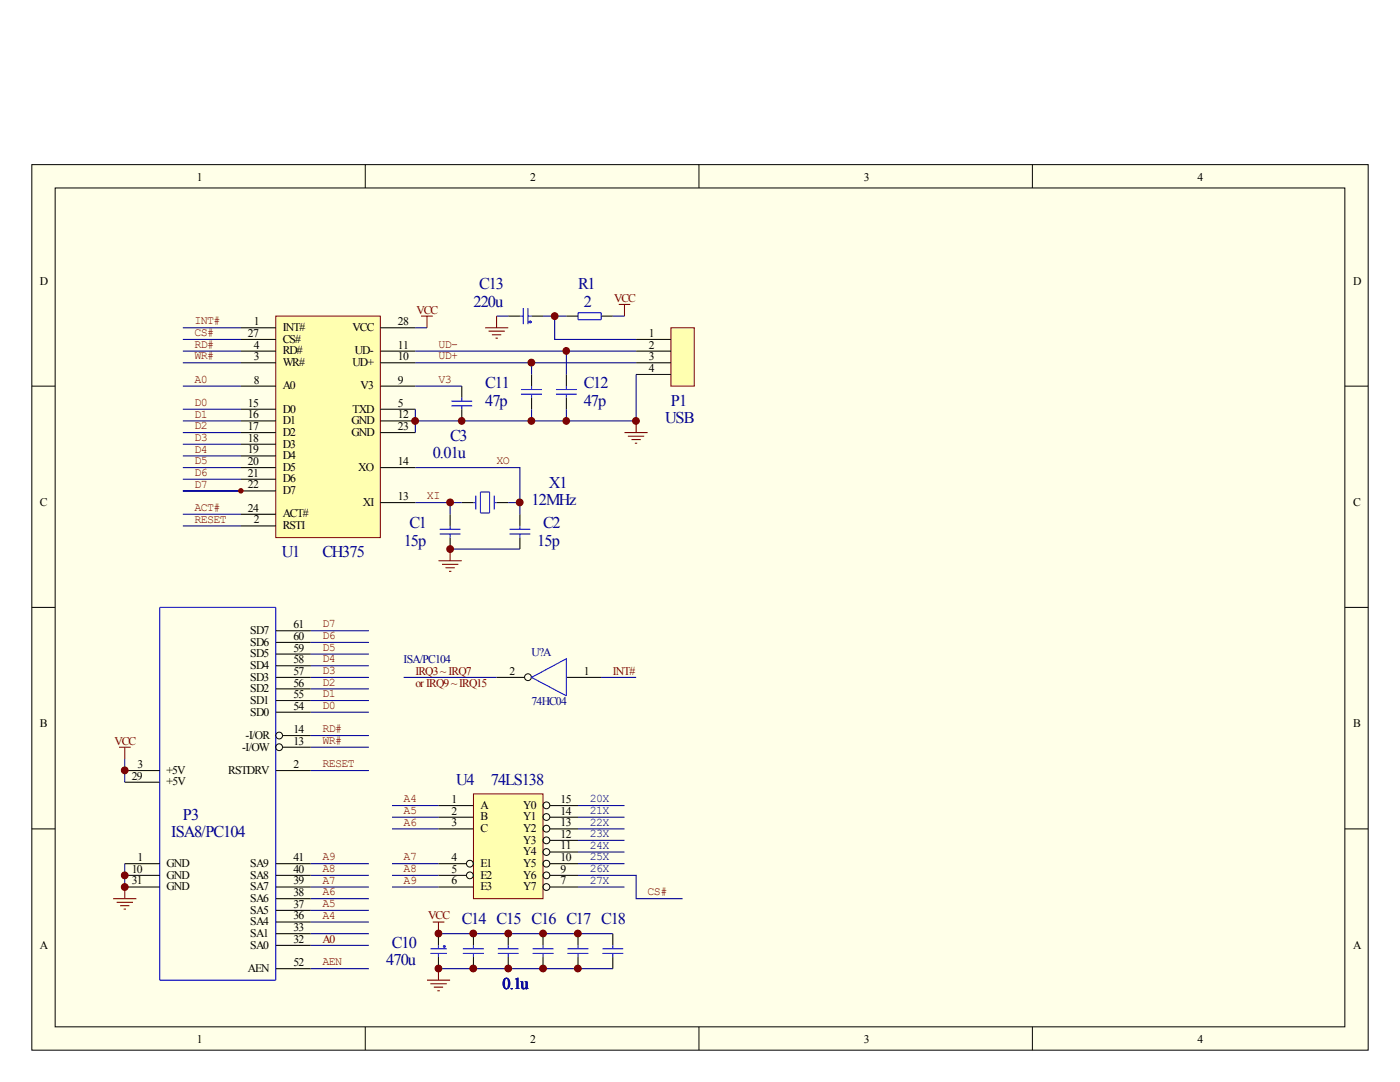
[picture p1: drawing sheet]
<svg xmlns="http://www.w3.org/2000/svg" width="279mm" height="216mm" viewBox="0 0 279 216" stroke-linecap="round" stroke-linejoin="round" font-family="sans-serif">
<path d="M6.3 32.9h266.7v176.6h-266.7z" fill="#ffffe8"/>
<g fill="none" stroke="#000" stroke-width=".2">
<path d="M6.3 32.9h266.7v176.6h-266.7zM11 37.5h257.4v167.4h-257.4zM72.9 32.9v4.6M139.5 32.9v4.6M206 32.9v4.6M6.3 77h4.7M268.4 77h4.6M6.3 121.2h4.7M268.4 121.2h4.6M6.3 165.4h4.7M268.4 165.4h4.6M72.9 204.9v4.6"/>
<path d="M139.5 204.9v4.6M206 204.9v4.6"/>
</g>
<g fill="none" stroke="#00f" stroke-width=".21">
<path d="M85.9 190.2h3.3M85.9 189.3h3.3M87.5 188.6v.7M87.5 190.2v.8M88.4 188.8l.3 .3 .2-.3M88.4 188.8h.5M88.7 188.6l-.3 .2M88.7 188.6l.2 .2M88.7 188.6v.7M92.4 190.2h4.2M92.4 189.3h4.2M94.5 188.6v.7"/>
<path d="M94.5 190.2v.8M99.4 190.2h4.1M99.4 189.3h4.1M101.4 188.6v.7M101.4 190.2v.8M106.3 190.2h4.2M106.3 189.3h4.2M108.4 188.6v.7M108.4 190.2v.8M113.2 190.2h4.2M113.2 189.3h4.2M115.4 188.6v.7"/>
<path d="M115.4 190.2v.8M120.2 190.2h4.2M120.2 189.3h4.2M122.3 188.6v.7M122.3 190.2v.8"/>
</g>
<path d="M87.5 186.3v2.3M87.5 191v2.3M94.5 186.3v2.3M94.5 191v2.3M101.4 186.3v2.3M101.4 191v2.3M108.4 186.3v2.3M108.4 191v2.3M115.4 186.3v2.3M115.4 191v2.3M122.3 186.3v2.3M122.3 191v2.3" fill="none" stroke="#000" stroke-width=".21"/>
<path d="M85.2 195.6h4.6M85.9 196.3h3.3M86.4 184h2.3M86.6 197h1.8M87.3 197.7h.5M87.5 184v2.3M87.5 193.3v2.3" fill="none" stroke="#800000" stroke-width=".21"/>
<path d="M94.5 158.4h13.9v20.9h-13.9z" fill="#ffffb0" stroke="#800000" stroke-width=".2"/>
<g fill="none" stroke="#000" stroke-width=".21">
<path d="M101.4 63.1h2.4M106.1 63.1h2.3M113 63.1h2.4M120 63.1h2.3M55 139.8h7M55 137.5h7M55 135.2h7M55 132.8h7M55 130.5h7M55 128.2h7M55 125.9h7M24.9 153.8h7"/>
<path d="M24.9 156.1h7M55 153.8h7M55 142.1h7M56.4 149.1h5.6M56.4 146.8h5.6M24.9 172.3h7M24.9 174.7h7M24.9 177h7M55 172.3h7M55 174.7h7M55 177h7M55 179.3h7"/>
<path d="M87.5 160.7h7M87.5 163.1h7M87.5 165.4h7M87.5 172.3h5.6M87.5 174.7h5.6M87.5 177h7M109.8 160.7h5.6M109.8 163.1h5.6M109.8 165.4h5.6M109.8 172.3h5.6M109.8 174.7h5.6M109.8 177h5.6"/>
<path d="M109.8 167.7h5.6M109.8 170h5.6M55 188.6h7M55 186.3h7M55 184h7M55 181.7h7M55 193.3h7"/>
</g>
<g fill="none" stroke="#000" stroke-width=".2">
<circle cx="55.7" cy="146.8" r=".68"/>
<circle cx="55.7" cy="149.1" r=".68"/>
<circle cx="93.8" cy="174.7" r=".68"/>
<circle cx="93.8" cy="172.3" r=".68"/>
<circle cx="109.1" cy="167.7" r=".68"/>
<circle cx="109.1" cy="174.7" r=".68"/>
<circle cx="109.1" cy="172.3" r=".68"/>
<circle cx="109.1" cy="160.7" r=".68"/>
<circle cx="109.1" cy="165.4" r=".68"/>
<circle cx="109.1" cy="163" r=".68"/>
<circle cx="109.1" cy="170" r=".68"/>
<circle cx="109.1" cy="177" r=".68"/>
</g>
<path d="M96.8 65.4h4.6M97.5 66.1h3.3M98.2 66.8h1.8M98.9 67.5h.5M99.1 63.1v2.3M123.5 60.7h2.3M124.6 60.7v2.4" fill="none" stroke="#800000" stroke-width=".21"/>
<path d="M103.8 63.1h.6M104.4 61.5v3.2M105.4 64.3h.7M105.4 63.1h.7M105.4 61.5v3.2M105.8 64l-.2 .3 .2 .2M105.8 64l.3 .3M105.8 64v.5M106.1 64.3l-.3 .2M115.4 62.4h4.6v1.4h-4.6zM31.9 121.2h23.1v74.4h-23.1z" fill="none" stroke="#00f" stroke-width=".21"/>
<path d="M55 63.1h20.9v44.2h-20.9z" fill="#ffffb0" stroke="#800000" stroke-width=".2"/>
<g fill="none" stroke="#000" stroke-width=".21">
<path d="M48.1 65.4h6.9M48.1 72.4h6.9M48.1 70.1h6.9M48.1 77h6.9M48.1 67.7h6.9M75.9 65.4h7M75.9 72.4h7M75.9 70.1h7M75.9 77h7M92.2 77v2.3M48.1 84h6.9M48.1 86.3h6.9"/>
<path d="M48.1 95.6h6.9M48.1 93.3h6.9M48.1 81.7h6.9M48.1 98h6.9M48.1 91h6.9M48.1 88.6h6.9M75.9 84h7M75.9 86.3h7M75.9 93.3h7M75.9 81.7h7M92.2 81.7v2.3M48.1 104.9h6.9"/>
<path d="M48.1 102.6h6.9M75.9 100.3h7M89.8 102.6v2.3M89.8 107.3v2.3M92.2 100.3h2.3M99.1 100.3h2.3M103.8 102.6v2.3M103.8 107.3v2.3"/>
</g>
<g fill="none" stroke="#00f" stroke-width=".21">
<path d="M92.2 79.3v.8M90.1 81h4.1M90.1 80.1h4.1M92.2 81v.7M95 98.9v2.8M95.9 98.2h1.8v4.2h-1.8zM98.6 98.9v2.8M87.8 106.6h4.1M87.8 105.6h4.1M89.8 104.9v.7M89.8 106.6v.7M94.5 100.3h.5"/>
<path d="M98.6 100.3h.5M101.7 106.6h4.1M101.7 105.6h4.1M103.8 104.9v.7M103.8 106.6v.7"/>
</g>
<path d="M87.5 111.9h4.7M88.2 112.6h3.3M88.9 113.3h1.9M89.6 114h.5M89.8 109.6v2.3" fill="none" stroke="#800000" stroke-width=".21"/>
<path d="M133.9 65.4h4.7v11.6h-4.7z" fill="#ffffb0" stroke="#800000" stroke-width=".2"/>
<path d="M106.1 74.7v2.3M106.1 79.3v2.4M113 74.7v2.3M113 79.3v2.4M127 67.7h6.9M127 70.1h6.9M127 72.4h6.9M127 74.7h6.9M99.1 135.2h5.6M113 135.2h7" fill="none" stroke="#000" stroke-width=".21"/>
<g fill="none" stroke="#800000" stroke-width=".21">
<path d="M84 63.1h2.4M85.2 63.1v2.3M124.6 86.3h4.6M125.3 87h3.3M126 87.7h1.9M126.7 88.4h.5M127 84v2.3M23.7 149.1h2.4M24.9 149.1v2.3M22.6 179.3h4.6M24.9 177v2.3M23.3 180h3.2"/>
<path d="M24 180.7h1.8M24.7 181.4h.4"/>
</g>
<path d="M104 78.7h4.2M104 77.7h4.2M106.1 77v.7M106.1 78.7v.6M111 78.7h4.1M111 77.7h4.1M113 77v.7M113 78.7v.6M106.1 135.2l6.9-3.8v7.5z" fill="none" stroke="#00f" stroke-width=".21"/>
<g fill="none" stroke="#000080" stroke-width=".21">
<path d="M36.5 65.4h11.6M36.5 77h11.6M36.5 72.4h11.6M36.5 70.1h11.6M36.5 67.7h11.6M82.9 65.4h2.3M82.9 77h9.3M82.9 72.4h44.1M82.9 70.1h44.1M99.1 63.1h2.3M106.1 72.4v2.3M108.4 63.1h4.6"/>
<path d="M110.7 63.1v4.6h16.3M113 70.1v4.6M122.3 63.1h2.3M127 74.7v9.3h-44.1M36.5 98h11.6h-11.6M36.5 95.6h11.6M36.5 93.3h11.6M36.5 91h11.6M36.5 88.6h11.6M36.5 86.3h11.6M36.5 84h11.6M36.5 81.7h11.6"/>
<path d="M82.9 93.3h20.9v9.3M82.9 81.7v4.6M106.1 81.7v2.3M113 81.7v2.3M36.5 104.9h11.6M36.5 102.6h11.6M82.9 100.3h9.3M89.8 109.6h14M89.8 100.3v2.3M101.4 100.3h2.4M62 137.5h11.6M62 135.2h11.6"/>
<path d="M62 128.2h11.6M62 130.5h11.6M62 132.8h11.6M62 139.8h11.6M62 125.9h11.6M80.6 135.2h18.5M120 135.2h7M24.9 151.4v4.7M62 153.8h11.6M62 149.1h11.6M62 146.8h11.6M62 142.1h11.6"/>
<path d="M24.9 172.3v4.7M62 177h11.6M62 172.3h11.6M62 174.7h11.6M62 179.3h11.6M78.2 177h9.3M78.2 172.3h9.3M78.2 165.4h9.3M78.2 163.1h9.3M78.2 160.7h9.3M78.2 174.7h9.3M115.4 174.7h11.6v4.6h9.2"/>
<path d="M115.4 177h9.2M115.4 172.3h9.2M115.4 170h9.2M115.4 167.7h9.2M115.4 165.4h9.2M115.4 163.1h9.2M115.4 160.7h9.2M62 186.3h11.6M62 193.3h11.6M62 188.6h11.6M62 181.7h11.6M62 184h11.6"/>
<path d="M87.5 186.3h34.8M87.5 193.3h34.8"/>
</g>
<g fill="#800000" stroke="#800000" stroke-width=".2">
<circle cx="106" cy="72.3" r=".68"/>
<circle cx="113" cy="70" r=".67"/>
<circle cx="113" cy="84" r=".67"/>
<circle cx="106" cy="84" r=".68"/>
<circle cx="82.8" cy="84" r=".68"/>
<circle cx="92.1" cy="84" r=".67"/>
<circle cx="24.9" cy="177" r=".68"/>
<circle cx="24.9" cy="174.7" r=".68"/>
<circle cx="24.9" cy="153.7" r=".68"/>
<circle cx="89.8" cy="100.2" r=".68"/>
<circle cx="103.7" cy="100.2" r=".68"/>
<circle cx="89.8" cy="109.6" r=".68"/>
<circle cx="126.9" cy="84" r=".68"/>
<circle cx="110.7" cy="63.1" r=".68"/>
<circle cx="87.5" cy="193.3" r=".68"/>
<circle cx="94.4" cy="193.3" r=".68"/>
<circle cx="101.4" cy="193.3" r=".68"/>
<circle cx="108.4" cy="193.3" r=".68"/>
<circle cx="115.3" cy="193.3" r=".68"/>
<circle cx="115.3" cy="186.3" r=".68"/>
<circle cx="108.4" cy="186.3" r=".68"/>
<circle cx="101.4" cy="186.3" r=".68"/>
<circle cx="94.4" cy="186.3" r=".68"/>
<circle cx="87.5" cy="186.3" r=".68"/>
<circle cx="48.1" cy="97.9" r=".44"/>
</g>
<circle cx="105.4" cy="135.1" r=".68" fill="none" stroke="#000" stroke-width=".2"/>
<g font-size="3.3" fill="#000080">
<text x="95.6" y="57.7">C13</text>
<text x="115.4" y="57.7">R1</text>
<text x="94.5" y="61.3">220u</text>
<text x="116.5" y="61.3">2</text>
<text x="96.8" y="77.5">C11</text>
<text x="116.5" y="77.5">C12</text>
<text x="96.8" y="81">47p</text>
<text x="116.5" y="81">47p</text>
<text x="133.9" y="81">P1</text>
<text x="89.8" y="88">C3</text>
<text x="132.8" y="84.5">USB</text>
<text x="86.4" y="91.5">0.01u</text>
<text x="106.1" y="100.8">12MHz</text>
<text x="109.6" y="97.3">X1</text>
<text x="81.7" y="105.4">C1</text>
<text x="108.4" y="105.4">C2</text>
<text x="56.2" y="111.2">U1</text>
<text x="64.3" y="111.2">CH375</text>
<text x="80.6" y="108.9">15p</text>
<text x="107.2" y="108.9">15p</text>
<text x="91" y="156.5">U4</text>
<text x="98" y="156.5">74LS138</text>
<text x="34.2" y="167">ISA8/PC104</text>
<text x="36.5" y="163.5">P3</text>
<text x="92.2" y="184.4">C14 C15 C16 C17 C18</text>
<text x="78.2" y="189.1">C10</text>
<text x="77.1" y="192.6">470u</text>
<text x="100.3" y="197.3">0.1u</text>
</g>
<g font-size="2.3">
<text x="39.3" y="36.1">1</text>
<text x="105.8" y="36.1">2</text>
<text x="172.4" y="36.1">3</text>
<text x="239" y="36.1">4</text>
<text x="8" y="56.8">D</text>
<text x="270" y="56.8">D</text>
<text x="50.6" y="64.9">1</text>
<text x="79.4" y="64.9">28</text>
<text x="49.5" y="67.2">27</text>
<text x="50.6" y="71.9">3</text>
<text x="50.6" y="69.6">4</text>
<text x="56.4" y="66.1">INT#</text>
<text x="56.4" y="70.7">RD#</text>
<text x="56.4" y="68.4">CS#</text>
<text x="70.4" y="66.1">VCC</text>
<text x="70.8" y="70.7">UD-</text>
<text x="79.4" y="71.9">10</text>
<text x="79.4" y="69.6">11</text>
<text x="129.5" y="67.2">1</text>
<text x="129.5" y="69.6">2</text>
<text x="129.5" y="71.9">3</text>
<text x="50.6" y="76.5">8</text>
<text x="56.4" y="73">WR#</text>
<text x="56.4" y="77.7">A0</text>
<text x="70.4" y="73">UD+</text>
<text x="72" y="77.7">V3</text>
<text x="79.4" y="76.5">9</text>
<text x="129.5" y="74.2">4</text>
<text x="49.5" y="83.5">16</text>
<text x="49.5" y="81.2">15</text>
<text x="56.4" y="82.3">D0</text>
<text x="70.4" y="82.3">TXD</text>
<text x="79.4" y="83.5">12</text>
<text x="79.4" y="81.2">5</text>
<text x="49.5" y="85.8">17</text>
<text x="49.5" y="88.1">18</text>
<text x="56.4" y="87">D2</text>
<text x="56.4" y="84.7">D1</text>
<text x="56.4" y="89.3">D3</text>
<text x="70.1" y="84.7">GND</text>
<text x="70.1" y="87">GND</text>
<text x="79.4" y="85.8">23</text>
<text x="49.5" y="95.1">21</text>
<text x="49.5" y="92.8">20</text>
<text x="49.5" y="90.5">19</text>
<text x="56.4" y="94">D5</text>
<text x="56.4" y="91.7">D4</text>
<text x="71.5" y="94">XO</text>
<text x="79.4" y="92.8">14</text>
<text x="8" y="100.9">C</text>
<text x="49.5" y="97.5">22</text>
<text x="56.4" y="96.3">D6</text>
<text x="56.4" y="98.6">D7</text>
<text x="72.4" y="100.9">XI</text>
<text x="79.4" y="99.8">13</text>
<text x="270" y="100.9">C</text>
<text x="49.5" y="102.1">24</text>
<text x="50.6" y="104.4">2</text>
<text x="56.4" y="105.6">RSTI</text>
<text x="56.4" y="103.3">ACT#</text>
<text x="58.5" y="125.3">61</text>
<text x="50" y="131.1">SD5</text>
<text x="50" y="128.8">SD6</text>
<text x="50" y="126.5">SD7</text>
<text x="58.5" y="130">59</text>
<text x="58.5" y="127.7">60</text>
<text x="50" y="135.8">SD3</text>
<text x="50" y="133.5">SD4</text>
<text x="58.5" y="137">56</text>
<text x="58.5" y="134.7">57</text>
<text x="58.5" y="132.3">58</text>
<text x="101.7" y="134.7">2</text>
<text x="116.5" y="134.7">1</text>
<text x="50" y="142.8">SD0</text>
<text x="50" y="140.5">SD1</text>
<text x="50" y="138.1">SD2</text>
<text x="58.5" y="141.6">54</text>
<text x="58.5" y="139.3">55</text>
<text x="8" y="145.1">B</text>
<text x="48.3" y="149.8">-I/OW</text>
<text x="49" y="147.4">-I/OR</text>
<text x="58.5" y="148.6">13</text>
<text x="58.5" y="146.3">14</text>
<text x="270" y="145.1">B</text>
<text x="26.3" y="155.6">29</text>
<text x="27.5" y="153.2">3</text>
<text x="33.2" y="154.4">+5V</text>
<text x="45.6" y="154.4">RSTDRV</text>
<text x="58.5" y="153.2">2</text>
<text x="33.2" y="156.7">+5V</text>
<text x="90.1" y="160.2">1</text>
<text x="95.9" y="161.4">A</text>
<text x="104.4" y="161.4">Y0</text>
<text x="111.9" y="160.2">15</text>
<text x="90.1" y="162.6">2</text>
<text x="90.1" y="164.9">3</text>
<text x="95.9" y="163.7">B</text>
<text x="95.9" y="166">C</text>
<text x="104.4" y="163.7">Y1</text>
<text x="104.4" y="166">Y2</text>
<text x="111.9" y="162.6">14</text>
<text x="111.9" y="164.9">13</text>
<text x="111.9" y="167.2">12</text>
<text x="27.5" y="171.8">1</text>
<text x="33.2" y="173">GND</text>
<text x="50" y="173">SA9</text>
<text x="58.5" y="171.8">41</text>
<text x="90.1" y="171.8">4</text>
<text x="95.9" y="173">E1</text>
<text x="104.4" y="168.4">Y3</text>
<text x="104.4" y="170.7">Y4</text>
<text x="104.4" y="173">Y5</text>
<text x="111.9" y="169.5">11</text>
<text x="111.9" y="171.8">10</text>
<text x="26.3" y="174.2">10</text>
<text x="26.3" y="176.5">31</text>
<text x="33.2" y="175.3">GND</text>
<text x="33.2" y="177.7">GND</text>
<text x="50" y="177.7">SA7</text>
<text x="50" y="175.3">SA8</text>
<text x="58.5" y="178.8">38</text>
<text x="58.5" y="176.5">39</text>
<text x="58.5" y="174.2">40</text>
<text x="90.1" y="174.2">5</text>
<text x="90.1" y="176.5">6</text>
<text x="95.9" y="175.3">E2</text>
<text x="95.9" y="177.7">E3</text>
<text x="104.4" y="175.3">Y6</text>
<text x="104.4" y="177.7">Y7</text>
<text x="111.9" y="174.2">9</text>
<text x="111.9" y="176.5">7</text>
<text x="50" y="184.6">SA4</text>
<text x="50" y="182.3">SA5</text>
<text x="50" y="180">SA6</text>
<text x="58.5" y="185.8">33</text>
<text x="58.5" y="183.5">36</text>
<text x="58.5" y="181.1">37</text>
<text x="8" y="189.3">A</text>
<text x="50" y="189.3">SA0</text>
<text x="50" y="186.9">SA1</text>
<text x="58.5" y="188.1">32</text>
<text x="270" y="189.3">A</text>
<text x="49.5" y="193.9">AEN</text>
<text x="58.5" y="192.8">52</text>
<text x="39.3" y="208.1">1</text>
<text x="105.8" y="208.1">2</text>
<text x="172.4" y="208.1">3</text>
<text x="239" y="208.1">4</text>
</g>
<g font-size="2.3" fill="#800000">
<text x="38.8" y="64.7">INT#</text>
<text x="83.1" y="62.6">VCC</text>
<text x="122.6" y="60.2">VCC</text>
<text x="38.8" y="71.7">WR#</text>
<text x="38.8" y="69.4">RD#</text>
<text x="38.8" y="67.1">CS#</text>
<text x="87.5" y="69.4">UD-</text>
<text x="87.5" y="71.7">UD+</text>
<text x="38.8" y="76.4">A0</text>
<text x="87.5" y="76.4">V3</text>
<text x="38.8" y="83.3">D1</text>
<text x="38.8" y="81">D0</text>
<text x="38.8" y="88">D3</text>
<text x="38.8" y="85.6">D2</text>
<text x="38.8" y="95">D6</text>
<text x="38.8" y="92.6">D5</text>
<text x="38.8" y="90.3">D4</text>
<text x="99.1" y="92.6">XO</text>
<text x="38.8" y="101.9">ACT#</text>
<text x="38.8" y="97.3">D7</text>
<text x="85.2" y="99.6">XI</text>
<text x="38.8" y="104.3">RESET</text>
<text x="64.3" y="125.2">D7</text>
<text x="64.3" y="127.5">D6</text>
<text x="64.3" y="129.8">D5</text>
<text x="64.3" y="132.2">D4</text>
<text x="64.3" y="134.5">D3</text>
<text x="64.3" y="136.8">D2</text>
<text x="82.9" y="134.7">IRQ3~IRQ7</text>
<text x="82.9" y="137">orIRQ9~IRQ15</text>
<text x="122.3" y="134.7">INT#</text>
<text x="64.3" y="139.1">D1</text>
<text x="64.3" y="141.4">D0</text>
<text x="22.8" y="148.6">VCC</text>
<text x="64.3" y="148.4">WR#</text>
<text x="64.3" y="146.1">RD#</text>
<text x="64.3" y="153.1">RESET</text>
<text x="80.6" y="160.1">A4</text>
<text x="80.6" y="162.4">A5</text>
<text x="80.6" y="164.7">A6</text>
<text x="64.3" y="171.7">A9</text>
<text x="64.3" y="174">A8</text>
<text x="80.6" y="171.7">A7</text>
<text x="80.6" y="174">A8</text>
<text x="64.3" y="176.3">A7</text>
<text x="64.3" y="178.6">A6</text>
<text x="80.6" y="176.3">A9</text>
<text x="129.2" y="178.6">CS#</text>
<text x="64.3" y="181">A5</text>
<text x="64.3" y="183.3">A4</text>
<text x="85.4" y="183.5">VCC</text>
<text x="64.3" y="188.1">A0</text>
<text x="64.3" y="192.6">AEN</text>
</g>
<g font-size="2.3" fill="#000080">
<text x="106.1" y="130.9">U?A</text>
<text x="80.6" y="132.3">ISA/PC104</text>
<text x="106.1" y="140.7">74HC04</text>
<text x="117.7" y="160.1">20X</text>
<text x="117.7" y="162.4">21X</text>
<text x="117.7" y="164.7">22X</text>
<text x="117.7" y="167">23X</text>
<text x="117.7" y="169.3">24X</text>
<text x="117.7" y="171.7">25X</text>
<text x="117.7" y="174">26X</text>
<text x="117.7" y="176.3">27X</text>
</g>
</svg>
